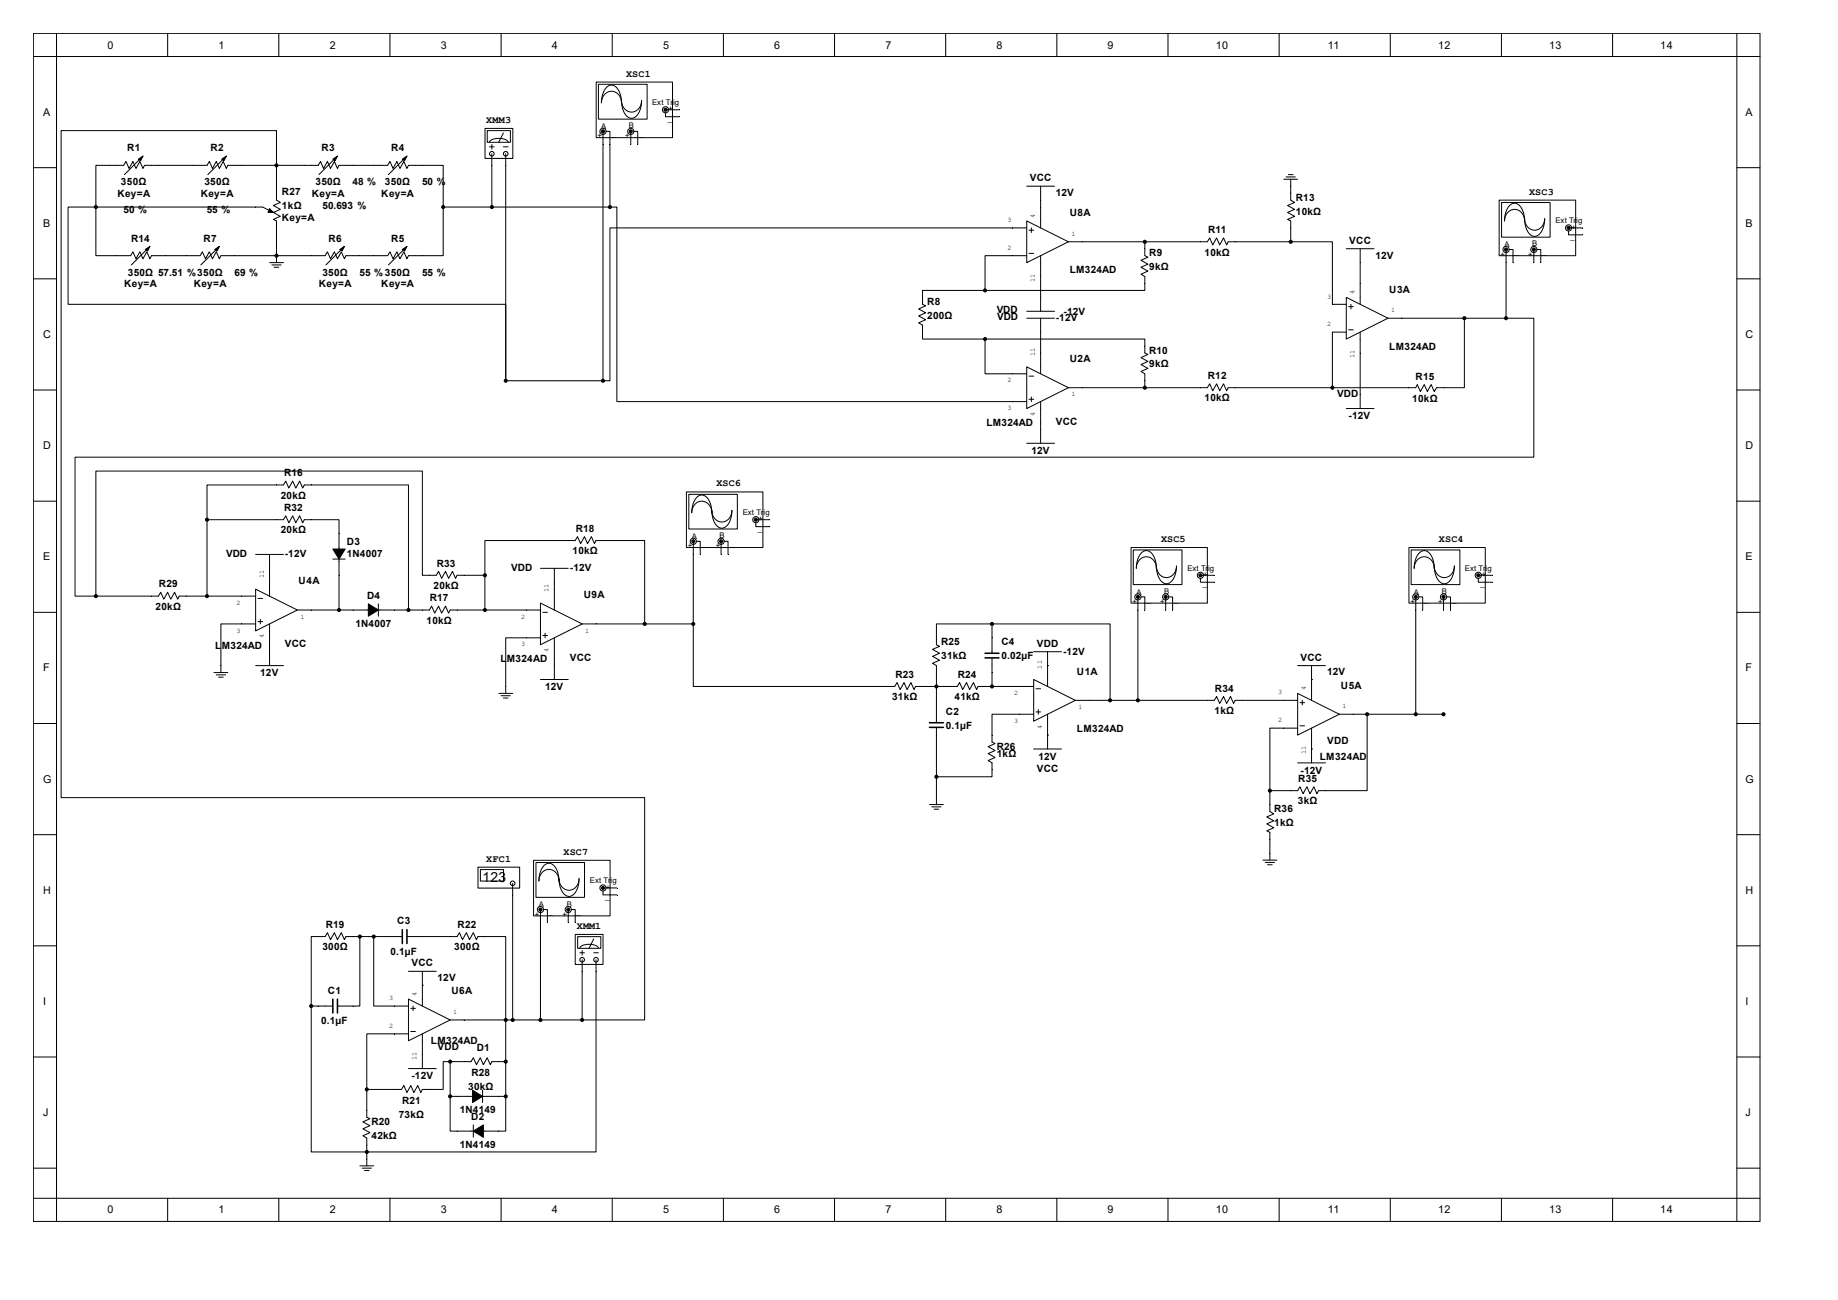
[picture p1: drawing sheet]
<svg xmlns="http://www.w3.org/2000/svg" width="420mm" height="297mm" viewBox="0 0 420 297" stroke-linecap="round" stroke-linejoin="round" font-family="sans-serif">
<g fill="none" stroke="#000" stroke-width=".23">
<path d="M7.6 7.6h394.6v271.5h-394.6zM7.6 12.9h394.6M12.9 7.6v271.5M38.3 7.6v5.3M63.7 7.6v5.3M89.1 7.6v5.3M114.5 7.6v5.3M139.9 7.6v5.3M165.3 7.6v5.3M190.7 7.6v5.3M216.1 7.6v5.3M241.5 7.6v5.3"/>
<path d="M266.9 7.6v5.3M292.3 7.6v5.3M317.7 7.6v5.3M343.1 7.6v5.3M368.5 7.6v5.3M396.9 7.6v271.5M7.6 38.3h5.3M294.4 39.9h1.1M396.9 38.3h5.3M234.6 42.5h6.4M237.8 42.5v3.2M261.6 56.8v1.6l.7 .4-1.6 .7 1.6 .9-1.6 .7 1.6 .8-1.6 .7 .9 .6v1.6"/>
<path d="M274.3 55.2h1.6l.5-.8 .7 1.5 .9-1.5 .7 1.5 .9-1.5 .7 1.5 .3-.7h1.6M293.3 41h3.2M293.9 40.4h2.1M294.9 44.1v1.6l.9 .5-1.6 .8 1.6 .8-1.6 .7 1.6 .9-1.6 .7 .7 .4v1.6M294.9 41v1.5M307.6 56.8h6.4M310.8 56.8v3.2M7.6 63.7h5.3M210.8 67.9v1.6l.7 .4-1.6 .7 1.6 .9-1.6 .7 1.6 .9-1.6 .7 .9 .5v1.6M234.6 71.1h6.4M234.6 72.7h6.4M237.8 67.9v3.2"/>
<path d="M237.8 72.7v3.2M261.6 79.1v1.5l.7 .4-1.6 .7 1.6 .9-1.6 .7 1.6 .9-1.6 .7 .9 .5v1.6M396.9 63.7h5.3M7.6 89.1h5.3M237.8 98.1v3.2M274.3 88.6h1.6l.5-.9 .7 1.6 .9-1.6 .7 1.6 .9-1.6 .7 1.6 .3-.7h1.6M307.6 93.3h6.4M310.8 90.2v3.1M396.9 89.1h5.3M7.6 114.5h5.3M234.6 101.3h6.4M396.9 114.5h5.3"/>
<path d="M7.6 139.9h5.3M396.9 139.9h5.3M7.6 165.3h5.3M396.9 165.3h5.3M7.6 190.7h5.3M396.9 190.7h5.3M7.6 216.1h5.3M396.9 216.1h5.3M7.6 241.5h5.3M396.9 241.5h5.3M7.6 266.9h5.3M7.6 273.8h394.6"/>
<path d="M38.3 273.8v5.3M63.7 273.8v5.3M89.1 273.8v5.3M114.5 273.8v5.3M139.9 273.8v5.3M165.3 273.8v5.3M190.7 273.8v5.3M216.1 273.8v5.3M241.5 273.8v5.3M266.9 273.8v5.3M292.3 273.8v5.3M317.7 273.8v5.3"/>
<path d="M343.1 273.8v5.3M368.5 273.8v5.3M396.9 266.9h5.3"/>
</g>
<path d="M342.6 45.8h17.4v12.6h-17.4z" fill="#fff"/>
<path d="M342.6 45.7h17.4v12.7h-17.4z" fill="none" stroke="#000" stroke-width=".23"/>
<path d="M343.2 46.3h11v7.9h-11z" fill="#fff"/>
<path d="M343.1 46.3h11.1v7.9h-11.1zM344.8 47.1a1.63 1.63 0 0 1 1.6-.7 1.63 1.63 0 0 1 1.3 1.2 5.9 5.9 0 0 1 .7 2.9 2.32 2.32 0 0 0-2.3-2.7 2.32 2.32 0 0 0-2.3 2.7 5.5 5.5 0 0 1 1-3.4zM348.4 50a2.32 2.32 0 0 0 2.3 2.6 2.32 2.32 0 0 0 2.3-2.6 4.3 4.3 0 0 1-1.9 3.9 2.04 2.04 0 0 1-2.3-1.7z" fill="none" stroke="#000" stroke-width=".23"/>
<g fill="#fff" stroke="#000" stroke-width=".23">
<circle cx="350.5" cy="57" r=".71"/>
<circle cx="344.1" cy="57" r=".71"/>
<circle cx="358.4" cy="52.1" r=".71"/>
</g>
<g fill="none" stroke="#000" stroke-width=".23">
<path d="M294.9 42.5v1.6M344.1 57.4v2.6M344.8 57h.9v3M350.5 57v3M351.2 57h.9v3M358.4 52.8v.9h3.2M358.6 52.1h3M321.9 88.6h1.6l.4-.7 .7 1.6 .8-1.6 .7 1.6 .9-1.6 .7 1.6 .6-.9h1.6M202.9 156.8h1.6l.5-.8 .7 1.5 .9-1.5 .7 1.5 .9-1.5 .7 1.5 .3-.7h9.5l.6-.8 .7 1.5 .9-1.5 .7 1.5 .8-1.5 .7 1.5 .4-.7h1.6M226.7 149.2v-6.7h-12.7v4.8l.7 .4-1.6 .7 1.6 .8-1.6 .8 1.6 .8-1.6 .7 .9 .6v13M226.7 150.3v3.4M236.2 148.9h6.3"/>
<path d="M239.4 148.9v3.2M214 166.2v17.6M226.7 167.9v1.6l.7 .4-1.6 .7 1.6 .9-1.6 .7 1.6 .9-1.6 .7 .9 .5v1.6M236.2 171.1h6.3M239.4 167.9v3.2M212.4 183.8h3.2M212.9 184.3h2.1M213.4 184.9h1.1"/>
</g>
<g fill="#000" stroke="#000" stroke-width=".23">
<circle cx="344.1" cy="57" r=".35"/>
<circle cx="350.5" cy="57" r=".35"/>
<circle cx="358.4" cy="52.1" r=".35"/>
<circle cx="214" cy="156.8" r=".35"/>
<circle cx="226.7" cy="142.5" r=".35"/>
<circle cx="214" cy="177.5" r=".35"/>
</g>
<path d="M225.1 149.2h3.2M225.1 150.3h3.2M212.4 165.1h3.2M212.4 166.2h3.2" fill="none" stroke="#000" stroke-width=".35"/>
<path d="M258.5 125.1h17.4v12.7h-17.4z" fill="#fff"/>
<path d="M258.4 125.1h17.5v12.7h-17.5z" fill="none" stroke="#000" stroke-width=".23"/>
<path d="M259 125.7h11.1v7.9h-11.1z" fill="#fff"/>
<path d="M259 125.6h11.1v8h-11.1zM260.7 126.5a1.63 1.63 0 0 1 1.6-.7 1.63 1.63 0 0 1 1.3 1.2 5.9 5.9 0 0 1 .6 2.8 2.32 2.32 0 0 0-2.2-2.6 2.32 2.32 0 0 0-2.3 2.6 5.5 5.5 0 0 1 1-3.3zM264.2 129.3a2.32 2.32 0 0 0 2.3 2.7 2.32 2.32 0 0 0 2.3-2.7 4.3 4.3 0 0 1-1.8 4 2.04 2.04 0 0 1-2.4-1.7z" fill="none" stroke="#000" stroke-width=".23"/>
<g fill="#fff" stroke="#000" stroke-width=".23">
<circle cx="266.4" cy="136.4" r=".71"/>
<circle cx="260" cy="136.4" r=".71"/>
<circle cx="274.3" cy="131.4" r=".71"/>
</g>
<g fill="none" stroke="#000" stroke-width=".23">
<path d="M32.7 35.7l-4.3 4.2M51.7 35.7l-4.2 4.2M55.2 37.8h-3.1l-.4 .7-.7-1.6-.9 1.6-.7-1.6-.9 1.6-.7-1.6-.5 .9h-14.3l-.3 .7-.7-1.6-.9 1.6-.7-1.6-.9 1.6-.7-1.6-.5 .9h-6.4v20.6h7.9l.6-.9 .7 1.6 .9-1.6 .7 1.6 .8-1.6 .8 1.6 .3-.7h11.1l.5-.9 .8 1.6 .8-1.6 .7 1.6 .9-1.6 .7 1.6 .4-.7h3.2M69.5 37.8h3.2l.5-.9 .7 1.6 .9-1.6 .7 1.6 .9-1.6 .7 1.6 .4-.7h11.1l.5-.9 .7 1.6 .9-1.6 .7 1.6 .9-1.6 .7 1.6 .3-.7h8v20.6h-8l-.3 .7-.7-1.6-.9 1.6-.7-1.6-.9 1.6-.7-1.6-.5 .9h-9.5l-.4 .7-.7-1.6-.9 1.6-.7-1.6-.9 1.6-.7-1.6-.5 .9h-3.2M77.1 35.7l-4.2 4.2M93 35.7l-4.2 4.2M34.3 56.3l-4.3 4.2M50.1 56.3l-4.2 4.2M78.7 56.3l-4.2 4.2M93 56.3l-4.2 4.2M231.4 52.1h3.2M234.6 50.5l9.5 4.7-9.5 4.8z"/>
<path d="M234.6 58.4h-9.5v8M235.1 57.9h1.1M235.1 52.6h1.1M235.7 52.1v1M237.8 45.7v6.4M237.8 58.4v9.5M244.1 55.2h30.2M261.6 55.2v1.6M282.2 55.2h12.7M294.9 55.2h9.6v14.3h3.1M294.9 52.1v3.1M210.8 75.9v1.6h14.3"/>
<path d="M225.1 77.5h36.5v1.6M225.1 77.5v7.9h9.5M225.1 66.4h-14.3v1.5M237.8 75.9v9.5M261.6 64.8v1.6h-36.5M307.6 67.9l9.6 4.8-9.6 4.8zM307.6 75.9h-3.1v12.7M308.2 75.3h1M308.2 70.1h1M308.7 69.5v1.1M310.8 60v9.5M310.8 75.9v14.3"/>
<path d="M317.2 72.7h17.4v15.9h-4.7M231.4 91.8h3.2M234.6 83.8l9.5 4.8-9.5 4.7zM235.1 85.9h1.1M235.1 91.2h1.1M235.7 90.7v1.1M237.8 91.8v6.3M244.1 88.6h30.2M261.6 87v1.6M282.2 88.6h39.7M260 136.7v2.7M260.7 136.4h.9v3"/>
<path d="M266.4 136.4v3M267.1 136.4h.8v3M274.3 132.1v.9h3.2M274.5 131.4h3"/>
</g>
<g fill="#000" stroke="#000" stroke-width=".23">
<path d="M31.6 36.4l1.1-.7-.6 1zM50.7 36.4l1-.7-.5 1zM76.1 36.4l1-.7-.5 1zM91.9 36.4l1.1-.7-.5 1zM33.2 57l1.1-.7-.6 1.1zM49.1 57l1-.7-.5 1.1zM77.6 57l1.1-.7-.5 1.1zM91.9 57l1.1-.7-.5 1.1z"/>
<circle cx="21.9" cy="47.3" r=".35"/>
<circle cx="101.3" cy="47.3" r=".35"/>
<circle cx="261.6" cy="55.2" r=".35"/>
<circle cx="294.9" cy="55.2" r=".35"/>
<circle cx="225.1" cy="66.4" r=".35"/>
<circle cx="225.1" cy="77.5" r=".35"/>
<circle cx="334.6" cy="72.7" r=".35"/>
<circle cx="261.6" cy="88.6" r=".35"/>
<circle cx="304.5" cy="88.6" r=".35"/>
<circle cx="260" cy="136.4" r=".35"/>
<circle cx="266.4" cy="136.4" r=".35"/>
<circle cx="274.3" cy="131.4" r=".35"/>
</g>
<path d="M136.3 18.8h17.4v12.7h-17.4z" fill="#fff"/>
<path d="M136.2 18.8h17.5v12.7h-17.5z" fill="none" stroke="#000" stroke-width=".23"/>
<path d="M136.8 19.3h11.1v7.9h-11.1z" fill="#fff"/>
<path d="M136.7 19.3h11.2v7.9h-11.2zM138.4 20.1a1.63 1.63 0 0 1 1.6-.6 1.63 1.63 0 0 1 1.3 1.1 5.9 5.9 0 0 1 .7 2.9 2.32 2.32 0 0 0-2.3-2.6 2.32 2.32 0 0 0-2.3 2.6 5.5 5.5 0 0 1 1-3.4zM142 23a2.32 2.32 0 0 0 2.3 2.6 2.32 2.32 0 0 0 2.3-2.6 4.3 4.3 0 0 1-1.8 3.9 2.04 2.04 0 0 1-2.4-1.7z" fill="none" stroke="#000" stroke-width=".23"/>
<g fill="#fff" stroke="#000" stroke-width=".23">
<circle cx="144.1" cy="30" r=".71"/>
<circle cx="137.8" cy="30" r=".71"/>
<circle cx="152.1" cy="25.1" r=".71"/>
</g>
<g fill="none" stroke="#000" stroke-width=".23">
<path d="M137.8 30.4v2.6M138.5 30h.9v3M144.1 30v3M144.8 30h.9v3M152.1 25.8v.9h3.1M152.2 25.1h3M260 139.4v20.6M225.1 156.8h11.1M226.7 142.5h27v17.5M226.7 153.7v3.1M236.2 155.2l9.5 4.8-9.5 4.8zM236.7 157.4h1.1"/>
<path d="M239.4 152.1h.1M239.4 152.1v4.7M226.7 175.9v1.6h-12.7M236.2 163.2h-9.5v4.7M236.7 162.7h1.1M237.3 162.1v1.1M239.4 167.9h.1M239.4 163.2v4.7M245.7 160h31.8l.5-.9 .7 1.6 .9-1.6 .7 1.6 .9-1.6 .7 1.6 .3-.7h1.6M288.6 196.5h3.2M289.1 197h2.1M289.6 197.6h1.1"/>
<path d="M290.2 183.8v1.6l.9 .5-1.6 .7 1.6 .9-1.6 .7 1.6 .9-1.6 .7 .7 .4v6.3"/>
</g>
<g fill="#000" stroke="#000" stroke-width=".23">
<circle cx="137.8" cy="30" r=".35"/>
<circle cx="144.1" cy="30" r=".35"/>
<circle cx="152.1" cy="25.1" r=".35"/>
<circle cx="226.7" cy="156.8" r=".35"/>
<circle cx="253.7" cy="160" r=".35"/>
<circle cx="260" cy="160" r=".35"/>
<circle cx="329.9" cy="163.2" r=".35"/>
</g>
<path d="M322 125.1h17.4v12.7h-17.4z" fill="#fff"/>
<path d="M321.9 125.1h17.5v12.7h-17.5z" fill="none" stroke="#000" stroke-width=".23"/>
<path d="M322.5 125.7h11.1v7.9h-11.1z" fill="#fff"/>
<path d="M322.5 125.6h11.1v8h-11.1zM324.2 126.5a1.63 1.63 0 0 1 1.6-.7 1.63 1.63 0 0 1 1.3 1.2 5.9 5.9 0 0 1 .6 2.8 2.32 2.32 0 0 0-2.3-2.6 2.32 2.32 0 0 0-2.2 2.6 5.5 5.5 0 0 1 1-3.3zM327.7 129.3a2.32 2.32 0 0 0 2.3 2.7 2.32 2.32 0 0 0 2.3-2.7 4.3 4.3 0 0 1-1.8 4 2.04 2.04 0 0 1-2.4-1.7z" fill="none" stroke="#000" stroke-width=".23"/>
<g fill="#fff" stroke="#000" stroke-width=".23">
<circle cx="329.9" cy="136.4" r=".71"/>
<circle cx="323.5" cy="136.4" r=".71"/>
<circle cx="337.8" cy="131.4" r=".71"/>
</g>
<g fill="none" stroke="#000" stroke-width=".23">
<path d="M323.5 136.7v2.7M324.2 136.4h.9v3M329.9 136.4v3M330.6 136.4h.8v3M337.8 132.1v.9h3.2M338 131.4h3M72.7 214h1.6l.5-.9 .7 1.6 .9-1.6 .7 1.6 .9-1.6 .7 1.6 .4-.7h1.5M88.6 214h3.3M93 214h11.4l.6-.9 .7 1.6 .9-1.6 .7 1.6 .9-1.6 .7 1.6 .3-.7h1.6M72.7 229.9h3.4M77.1 229.9h3.5M90.2 229.9h3.1"/>
<path d="M90.2 236.2h3.1M93.3 228.3l9.6 4.7-9.6 4.8zM93.9 235.7h1M93.9 230.4h1M94.4 229.9v1M96.5 225.1v4.8M96.5 236.2v4.8M102.9 233h3.1M90.2 248.9h1.5l.6-.9 .7 1.6 .9-1.6 .7 1.6 .9-1.6 .7 1.6 .3-.7h1.6M102.9 250.5h12.7v7.9h-12.7zM108.2 257v2.8M110.3 249.1v2.8"/>
<path d="M82.2 266.4h3.2M82.8 266.9h2.1M83.3 267.4h1M83.8 264.8v1.6"/>
</g>
<g fill="#000" stroke="#000" stroke-width=".23">
<path d="M108 249.1l2.3 1.4-2.3 1.4zM108.2 258.4l2.2-1.4v2.8z"/>
<circle cx="323.5" cy="136.4" r=".35"/>
<circle cx="329.9" cy="136.4" r=".35"/>
<circle cx="337.8" cy="131.4" r=".35"/>
<circle cx="102.9" cy="250.5" r=".35"/>
<circle cx="115.6" cy="250.5" r=".35"/>
</g>
<path d="M91.9 212.4v3.2M93 212.4v3.2M76.1 228.3v3.1M77.1 228.3v3.1" fill="none" stroke="#000" stroke-width=".35"/>
<path d="M122 196.6h17.4v12.7h-17.4z" fill="#fff"/>
<path d="M121.9 196.6h17.5v12.7h-17.5z" fill="none" stroke="#000" stroke-width=".23"/>
<path d="M122.5 197.1h11.1v7.9h-11.1z" fill="#fff"/>
<path d="M122.5 197.1h11.1v7.9h-11.1zM124.2 197.9a1.63 1.63 0 0 1 1.6-.7 1.63 1.63 0 0 1 1.3 1.2 5.9 5.9 0 0 1 .6 2.9 2.32 2.32 0 0 0-2.3-2.7 2.32 2.32 0 0 0-2.3 2.7 5.5 5.5 0 0 1 1.1-3.4zM127.7 200.7a2.32 2.32 0 0 0 2.3 2.7 2.32 2.32 0 0 0 2.3-2.7 4.3 4.3 0 0 1-1.8 4 2.04 2.04 0 0 1-2.4-1.7z" fill="none" stroke="#000" stroke-width=".23"/>
<g fill="#fff" stroke="#000" stroke-width=".23">
<circle cx="129.8" cy="207.8" r=".71"/>
<circle cx="123.5" cy="207.8" r=".71"/>
<circle cx="137.8" cy="202.9" r=".71"/>
</g>
<path d="M123.5 208.2v2.6M124.2 207.8h.9v3M129.8 207.8v3M130.6 207.8h.8v3M137.8 203.6v.9h3.2M138 202.9h3M93.3 244.1h6.4M96.5 241v3.1" fill="none" stroke="#000" stroke-width=".23"/>
<g fill="#000" stroke="#000" stroke-width=".23">
<circle cx="123.5" cy="207.8" r=".35"/>
<circle cx="129.8" cy="207.8" r=".35"/>
<circle cx="137.8" cy="202.9" r=".35"/>
</g>
<path d="M109.3 198.2h9.4v4.7h-9.4z" fill="#fff"/>
<path d="M109.2 198.1h9.5v4.8h-9.5z" fill="none" stroke="#000" stroke-width=".23"/>
<circle cx="117.1" cy="201.8" r=".53" fill="#fff" stroke="#000" stroke-width=".23"/>
<path d="M117.1 201.8v1.1" fill="none" stroke="#000" stroke-width=".23"/>
<path d="M109.8 198.7h5.3v2.6h-5.3z" fill="#fff"/>
<g fill="none" stroke="#000" stroke-width=".23">
<path d="M137.8 33v54h1.6v-34.9h92M139.4 33v14.3h1.6v44.5h90.4M344.1 60v12.7h-9.5M63.2 110.8h1.6l.5-.9 .7 1.6 .9-1.6 .7 1.6 .9-1.6 .7 1.6 .3-.7h1.6M63.2 118.7h1.6l.5-.8 .7 1.5 .9-1.5 .7 1.5 .9-1.5 .7 1.5 .3-.7h8v20.7M34.6 136.2h1.6l.5-.9 .7 1.6 .9-1.6 .7 1.6 .9-1.6 .7 1.6 .4-.7h1.5M55.2 136.2h3.2M58.4 134.6l9.5 4.8-9.5 4.7zM58.4 126.7h6.4M58.9 136.7h1.1M61.6 126.7v9.5M67.9 139.4h22.3"/>
<path d="M76.1 127.7h2.8M86.5 138v2.8M96.5 139.4h1.6l.5-.9 .7 1.6 .9-1.6 .7 1.6 .9-1.6 .7 1.6 .4-.7h7.9v-15.9h20.6l.6-.9 .7 1.6 .9-1.6 .7 1.6 .8-1.6 .7 1.6 .4-.7h11.1v19h-14.3M98.1 131.4h1.6l.5-.8 .7 1.5 .9-1.5 .7 1.5 .9-1.5 .7 1.5 .3-.7h1.6M120.3 139.4h3.2M123.5 137.8l9.5 4.7-9.5 4.8zM123.5 129.8h6.3M124 139.9h1.1M126.7 129.8v9.6M48.9 153.7h3.2M49.4 154.2h2.1M50 154.7h1"/>
<path d="M50.5 152.1v1.6M55.2 142.5h3.2M58.4 152.1h6.4M58.9 142h1.1M59.5 141.5v1M61.6 142.5v9.6M114 158.4h3.1M114.5 159h2.1M115 159.5h1.1M115.6 156.8v1.6M120.3 145.7h3.2M123.5 155.2h6.3"/>
<path d="M124 145.2h1.1M124.6 144.7v1M126.7 145.7v9.5M109.8 198.7h5.3v2.6h-5.3zM72.7 214h-1.6v15.9M80.6 214h8M82.2 214v15.9h-1.6M85.4 214v15.9h4.8M110.8 214h4.8v19M117.1 202.9v30.1h-11.1M123.5 210.8v22.2M71.1 229.9v33.3h12.7"/>
<path d="M71.1 229.9h1.6M90.2 236.2h-6.4v12.7M93.3 221.9h6.4M96.5 225.1h.1M96.5 221.9v3.2M83.8 248.9v6.4l.7 .3-1.6 .7 1.6 .9-1.6 .7 1.6 .9-1.6 .7 .9 .5v4.8M83.8 248.9h6.4"/>
</g>
<g fill="#000" stroke="#000" stroke-width=".23">
<path d="M76.1 125.4h2.8l-1.4 2.3zM84.2 138l2.3 1.4-2.3 1.4z"/>
<circle cx="139.4" cy="47.3" r=".35"/>
<circle cx="344.1" cy="72.7" r=".35"/>
<circle cx="137.8" cy="87" r=".35"/>
<circle cx="77.5" cy="139.4" r=".35"/>
<circle cx="110.8" cy="131.4" r=".35"/>
<circle cx="110.8" cy="139.4" r=".35"/>
<circle cx="147.3" cy="142.5" r=".35"/>
<circle cx="82.2" cy="214" r=".35"/>
<circle cx="85.4" cy="214" r=".35"/>
<circle cx="71.1" cy="229.9" r=".35"/>
<circle cx="115.6" cy="233" r=".35"/>
<circle cx="117.1" cy="233" r=".35"/>
<circle cx="123.5" cy="233" r=".35"/>
<circle cx="83.8" cy="248.9" r=".35"/>
<circle cx="83.8" cy="263.2" r=".35"/>
</g>
<path d="M156.9 112.4h17.4v12.7h-17.4z" fill="#fff"/>
<path d="M156.8 112.4h17.5v12.7h-17.5z" fill="none" stroke="#000" stroke-width=".23"/>
<path d="M157.4 113h11.1v7.9h-11.1z" fill="#fff"/>
<path d="M157.4 112.9h11.1v8h-11.1zM159.1 113.8a1.63 1.63 0 0 1 1.6-.7 1.63 1.63 0 0 1 1.3 1.2 5.9 5.9 0 0 1 .7 2.8 2.32 2.32 0 0 0-2.3-2.6 2.32 2.32 0 0 0-2.3 2.6 5.5 5.5 0 0 1 1-3.3zM162.7 116.6a2.32 2.32 0 0 0 2.2 2.7 2.32 2.32 0 0 0 2.3-2.7 4.3 4.3 0 0 1-1.8 4 2.04 2.04 0 0 1-2.4-1.7z" fill="none" stroke="#000" stroke-width=".23"/>
<g fill="#fff" stroke="#000" stroke-width=".23">
<circle cx="164.8" cy="123.7" r=".71"/>
<circle cx="158.4" cy="123.7" r=".71"/>
<circle cx="172.7" cy="118.7" r=".71"/>
</g>
<g fill="none" stroke="#000" stroke-width=".23">
<path d="M344.1 72.7h6.4v31.7h-333.4v31.8h4.8M47.3 118.7h15.9M47.3 118.7v17.5M63.2 110.8h-15.9v7.9M71.1 110.8h22.2v28.6M172.7 119.4v.9h3.2M172.9 118.7h3M21.9 136.2h12.7M42.5 136.2h12.7M90.2 139.4h6.3M98.1 131.4h-1.6v-23.8h-74.6v28.6M106 131.4h4.8"/>
<path d="M110.8 139.4h9.5M158.4 124v18.5M159.1 123.7h.9v3M164.8 123.7v3M165.5 123.7h.9v3M323.5 139.4v23.8M55.2 142.5h-4.7v9.6M120.3 145.7h-4.7v11.1M147.3 142.5h11.1M158.4 142.5v14.3h44.5M296.5 158.4l9.5 4.8-9.5 4.7zM296.5 152.1h6.4"/>
<path d="M299.7 155.2h.1M299.7 152.1v7.9M283.8 160h12.7M296.5 166.4h-6.3v14.2M296.5 174.3h6.4M297 165.8h1.1M297 160.5h1.1M297.6 160v1.1M299.7 171.1h.1M299.7 166.4v7.9M306 163.2h23.9M312.4 163.2v17.4h-11.1l-.4 .7-.7-1.5-.9 1.5-.7-1.5-.8 1.5-.8-1.5-.5 .8h-6.3"/>
<path d="M290.2 180.6v3.2M117.1 233h6.4"/>
</g>
<g fill="#000" stroke="#000" stroke-width=".23">
<circle cx="47.3" cy="118.7" r=".35"/>
<circle cx="172.7" cy="118.7" r=".35"/>
<circle cx="21.9" cy="136.2" r=".35"/>
<circle cx="47.3" cy="136.2" r=".35"/>
<circle cx="93.3" cy="139.4" r=".35"/>
<circle cx="158.4" cy="123.7" r=".35"/>
<circle cx="164.8" cy="123.7" r=".35"/>
<circle cx="158.4" cy="142.5" r=".35"/>
<circle cx="312.4" cy="163.2" r=".35"/>
<circle cx="323.5" cy="163.2" r=".35"/>
<circle cx="290.2" cy="180.6" r=".35"/>
</g>
<path d="M131.5 213.5h6.3v6.8h-6.3z" fill="#fff"/>
<path d="M131.4 213.5h6.4v6.8h-6.4z" fill="none" stroke="#000" stroke-width=".23"/>
<path d="M132 214h5.3v2.7h-5.3z" fill="#fff"/>
<path d="M132 214h5.3v2.7h-5.3zM135.7 214.5l-1.1 2.1" fill="none" stroke="#000" stroke-width=".23"/>
<g fill="#fff" stroke="#000" stroke-width=".23">
<circle cx="133" cy="219.3" r=".53"/>
<circle cx="136.2" cy="219.3" r=".53"/>
</g>
<path d="M132.5 216.6a2.5 2.5 0 0 1 2.8-.8 1.46 1.46 0 0 1 1.4 .8M132.5 217.7h1.1M133 217.2v1M133 219.3v13.7h-9.5M135.7 217.7h1M136.2 219.3v43.9h-52.4M115.6 233v17.5M102.9 242.6h4.7l.6-.9 .7 1.6 .8-1.6 .7 1.6 .9-1.6 .7 1.6 .4-.7h3.2M102.9 242.6h-1.6v6.3h-3.2M102.9 242.6v7.9" fill="none" stroke="#000" stroke-width=".23"/>
<g fill="#000" stroke="#000" stroke-width=".23">
<circle cx="133" cy="233" r=".35"/>
<circle cx="102.9" cy="242.5" r=".35"/>
<circle cx="115.6" cy="242.5" r=".35"/>
</g>
<path d="M110.9 29.4h6.3v6.8h-6.3z" fill="#fff"/>
<path d="M110.8 29.3h6.4v6.9h-6.4z" fill="none" stroke="#000" stroke-width=".23"/>
<path d="M111.4 29.9h5.2v2.6h-5.2z" fill="#fff"/>
<path d="M111.3 29.8h5.3v2.7h-5.3zM115 30.4l-1 2.1" fill="none" stroke="#000" stroke-width=".23"/>
<g fill="#fff" stroke="#000" stroke-width=".23">
<circle cx="112.4" cy="35.1" r=".53"/>
<circle cx="115.6" cy="35.1" r=".53"/>
</g>
<g fill="none" stroke="#000" stroke-width=".23">
<path d="M55.2 37.8h14.3M111.9 32.5a2.5 2.5 0 0 1 2.7-.8 1.46 1.46 0 0 1 1.5 .8M111.9 33.5h1M112.4 33v1.1M112.4 35.1v12.2M115 33.5h1.1M115.6 35.1v51.9M53.7 58.4h17.4M62.5 48.5l-2.5-1.2h-44.4v22.2h100v17.5M63.2 58.4h.1M101.3 47.3h38.1M61.6 60h3.2"/>
<path d="M62.1 60.5h2.1M62.6 61.1h1.1M63.2 60v-9.5l-.7-.4 1.6-.7-1.6-.9 1.6-.7-1.6-.8 1.6-.8-.9-.5v-15.9h-49.2v152.4h133.3v50.8h-14.3M115.6 87h22.2"/>
</g>
<g fill="#000" stroke="#000" stroke-width=".23">
<path d="M61.6 47.7l.9 .8h-1.3z"/>
<circle cx="63.2" cy="37.8" r=".35"/>
<circle cx="63.2" cy="58.4" r=".35"/>
<circle cx="112.4" cy="47.3" r=".35"/>
<circle cx="115.6" cy="87" r=".35"/>
</g>
<text font-size="3.2" x="110.3" y="201.5">123</text>
<g font-size="2.5">
<text x="24.6" y="11.1">0</text>
<text x="50" y="11.1">1</text>
<text x="75.4" y="11.1">2</text>
<text x="100.8" y="11.1">3</text>
<text x="126.1" y="11.1">4</text>
<text x="151.5" y="11.1">5</text>
<text x="176.9" y="11.1">6</text>
<text x="202.3" y="11.1">7</text>
<text x="227.7" y="11.1">8</text>
<text x="253.1" y="11.1">9</text>
<text x="277.8" y="11.1">10</text>
<text x="303.4" y="11.1">11</text>
<text x="328.6" y="11.1">12</text>
<text x="354" y="11.1">13</text>
<text x="379.4" y="11.1">14</text>
<text x="9.9" y="26.5">A</text>
<text x="398.8" y="26.5">A</text>
<text x="9.9" y="51.9">B</text>
<text x="398.8" y="51.9">B</text>
<text x="9.9" y="77.3">C</text>
<text x="398.8" y="77.3">C</text>
<text x="9.9" y="102.6">D</text>
<text x="398.8" y="102.6">D</text>
<text x="9.9" y="128">E</text>
<text x="398.8" y="128">E</text>
<text x="9.9" y="153.4">F</text>
<text x="398.8" y="153.4">F</text>
<text x="9.9" y="178.8">G</text>
<text x="398.8" y="178.8">G</text>
<text x="9.9" y="204.2">H</text>
<text x="398.8" y="204.2">H</text>
<text x="9.9" y="229.6">I</text>
<text x="398.8" y="229.6">I</text>
<text x="9.9" y="255">J</text>
<text x="398.8" y="255">J</text>
<text x="24.6" y="277.2">0</text>
<text x="50" y="277.2">1</text>
<text x="75.4" y="277.2">2</text>
<text x="100.8" y="277.2">3</text>
<text x="126.1" y="277.2">4</text>
<text x="151.5" y="277.2">5</text>
<text x="176.9" y="277.2">6</text>
<text x="202.3" y="277.2">7</text>
<text x="227.7" y="277.2">8</text>
<text x="253.1" y="277.2">9</text>
<text x="277.8" y="277.2">10</text>
<text x="303.4" y="277.2">11</text>
<text x="328.6" y="277.2">12</text>
<text x="354" y="277.2">13</text>
<text x="379.4" y="277.2">14</text>
</g>
<g font-size="2.3">
<text x="143.1" y="17.5">XSC1</text>
<text x="111.1" y="28.1">XMM3</text>
<text x="29" y="34.5">R1</text>
<text x="48.1" y="34.5">R2</text>
<text x="73.5" y="34.5">R3</text>
<text x="89.4" y="34.5">R4</text>
<text x="235.3" y="41.4">VCC</text>
<text x="26.8" y="45">Key=A</text>
<text x="27.6" y="42.3">350Ω</text>
<text x="45.9" y="45">Key=A</text>
<text x="46.7" y="42.3">350Ω</text>
<text x="64.4" y="44.6">R27</text>
<text x="64.4" y="47.8">1kΩ</text>
<text x="71.3" y="45">Key=A</text>
<text x="72.1" y="42.3">350Ω</text>
<text x="73.7" y="47.8">50.693 %</text>
<text x="80.6" y="42.3">48 %</text>
<text x="87.1" y="45">Key=A</text>
<text x="87.9" y="42.3">350Ω</text>
<text x="96.4" y="42.3">50 %</text>
<text x="241.3" y="44.8">12V</text>
<text x="296.1" y="45.8">R13</text>
<text x="349.4" y="44.5">XSC3</text>
<text x="28.2" y="48.7">50 %</text>
<text x="47.2" y="48.7">55 %</text>
<text x="64.4" y="50.4">Key=A</text>
<text x="244.4" y="49.4">U8A</text>
<text x="276.1" y="53.3">R11</text>
<text x="296.1" y="49">10kΩ</text>
<text x="30" y="55.2">R14</text>
<text x="46.5" y="55.2">R7</text>
<text x="75.1" y="55.2">R6</text>
<text x="89.4" y="55.2">R5</text>
<text x="262.6" y="58.5">R9</text>
<text x="275.3" y="58.4">10kΩ</text>
<text x="308.3" y="55.7">VCC</text>
<text x="314.3" y="59.1">12V</text>
<text x="28.4" y="65.6">Key=A</text>
<text x="29.2" y="62.9">350Ω 57.51 %350Ω</text>
<text x="44.3" y="65.6">Key=A</text>
<text x="53.6" y="62.9">69 %</text>
<text x="72.9" y="65.6">Key=A</text>
<text x="73.7" y="62.9">350Ω</text>
<text x="82.2" y="62.9">55 %350Ω</text>
<text x="87.1" y="65.6">Key=A</text>
<text x="96.4" y="62.9">55 %</text>
<text x="244.4" y="62.4">LM324AD</text>
<text x="262.6" y="61.7">9kΩ</text>
<text x="211.9" y="69.7">R8</text>
<text x="227.8" y="71.6">VDD</text>
<text x="243" y="72">-12V</text>
<text x="317.5" y="66.8">U3A</text>
<text x="211.9" y="72.9">200Ω</text>
<text x="227.8" y="73.2">VDD</text>
<text x="241.3" y="73.4">-12V</text>
<text x="244.4" y="82.7">U2A</text>
<text x="262.6" y="80.8">R10</text>
<text x="262.6" y="83.9">9kΩ</text>
<text x="317.5" y="79.9">LM324AD</text>
<text x="276" y="86.6">R12</text>
<text x="323.5" y="86.8">R15</text>
<text x="275.3" y="91.7">10kΩ</text>
<text x="305.6" y="90.6">VDD</text>
<text x="308.1" y="95.8">-12V</text>
<text x="322.7" y="91.9">10kΩ</text>
<text x="225.4" y="97.4">LM324AD</text>
<text x="241.3" y="97">VCC</text>
<text x="235.7" y="103.7">12V</text>
<text x="64.1" y="113.9">20kΩ</text>
<text x="64.9" y="108.8">R16</text>
<text x="163.7" y="111.1">XSC6</text>
<text x="64.9" y="116.8">R32</text>
<text x="64.1" y="121.9">20kΩ</text>
<text x="79.2" y="124.5">D3</text>
<text x="131.6" y="121.5">R18</text>
<text x="265.3" y="123.8">XSC5</text>
<text x="328.8" y="123.8">XSC4</text>
<text x="51.6" y="127.2">VDD</text>
<text x="65.1" y="127.3">-12V</text>
<text x="79.2" y="127.3">1N4007</text>
<text x="99.8" y="129.5">R33</text>
<text x="116.8" y="130.3">VDD</text>
<text x="130.2" y="130.5">-12V</text>
<text x="130.8" y="126.6">10kΩ</text>
<text x="36.3" y="134.2">R29</text>
<text x="68.2" y="133.5">U4A</text>
<text x="83.9" y="136.9">D4</text>
<text x="98.2" y="137.4">R17</text>
<text x="99.1" y="134.6">20kΩ</text>
<text x="133.4" y="136.7">U9A</text>
<text x="35.6" y="139.3">20kΩ</text>
<text x="81.2" y="143.2">1N4007</text>
<text x="97.5" y="142.5">10kΩ</text>
<text x="49.2" y="148.2">LM324AD</text>
<text x="65.1" y="147.8">VCC</text>
<text x="215.1" y="147.4">R25</text>
<text x="228.8" y="147.4">C4</text>
<text x="236.9" y="147.8">VDD</text>
<text x="242.9" y="149.6">-12V</text>
<text x="59.5" y="154.5">12V</text>
<text x="114.3" y="151.3">LM324AD</text>
<text x="130.2" y="151">VCC</text>
<text x="204.6" y="154.9">R23</text>
<text x="215.1" y="150.6">31kΩ</text>
<text x="218.9" y="154.9">R24</text>
<text x="228.8" y="150.6">0.02µF</text>
<text x="246.1" y="154.1">U1A</text>
<text x="297.2" y="151">VCC</text>
<text x="303.2" y="154.3">12V</text>
<text x="124.5" y="157.7">12V</text>
<text x="203.8" y="160">31kΩ</text>
<text x="218.1" y="160">41kΩ</text>
<text x="277.6" y="158">R34</text>
<text x="306.4" y="157.3">U5A</text>
<text x="216.1" y="163.3">C2</text>
<text x="216.1" y="166.5">0.1µF</text>
<text x="246.1" y="167.2">LM324AD</text>
<text x="277.5" y="163.2">1kΩ</text>
<text x="227.8" y="171.2">R26</text>
<text x="227.8" y="172.8">1kΩ</text>
<text x="237.3" y="173.6">12V</text>
<text x="301.6" y="173.6">LM324AD</text>
<text x="303.2" y="170">VDD</text>
<text x="236.9" y="176.4">VCC</text>
<text x="296.7" y="178.6">R35</text>
<text x="297.2" y="176.7">-12V</text>
<text x="291.2" y="185.5">R36</text>
<text x="296.6" y="183.8">3kΩ</text>
<text x="291.2" y="188.7">1kΩ</text>
<text x="111.1" y="196.9">XFC1</text>
<text x="128.8" y="195.2">XSC7</text>
<text x="74.4" y="212">R19</text>
<text x="90.8" y="211.1">C3</text>
<text x="104.6" y="212">R22</text>
<text x="131.8" y="212.2">XMM1</text>
<text x="73.7" y="217.1">300Ω</text>
<text x="89.2" y="218.2">0.1µF</text>
<text x="94" y="220.8">VCC</text>
<text x="103.8" y="217.1">300Ω</text>
<text x="74.9" y="227">C1</text>
<text x="100" y="224.2">12V</text>
<text x="103.2" y="227.2">U6A</text>
<text x="73.4" y="234.1">0.1µF</text>
<text x="98.5" y="238.6">LM324AD</text>
<text x="100" y="239.9">VDD</text>
<text x="107.7" y="245.9">R28</text>
<text x="108.9" y="240">D1</text>
<text x="94" y="246.5">-12V</text>
<text x="107" y="249">30kΩ</text>
<text x="84.9" y="257">R20</text>
<text x="91.1" y="255.4">73kΩ</text>
<text x="91.9" y="252.2">R21</text>
<text x="105.1" y="254.3">1N4149</text>
<text x="107.7" y="255.9">D2</text>
<text x="84.9" y="260.1">42kΩ</text>
<text x="105.1" y="262.3">1N4149</text>
</g>
<g font-size="1.8">
<text x="137.4" y="29.5">A</text>
<text x="143.7" y="29.3">B</text>
<text x="149" y="24">Ext Trig</text>
<text x="152.6" y="27.6">_</text>
<text x="152.8" y="25.4">+</text>
<text x="136.5" y="31.6">+</text>
<text x="139.7" y="31.1">_</text>
<text x="142.9" y="31.6">+</text>
<text x="146" y="31.1">_</text>
<text x="355.4" y="51">Ext Trig</text>
<text x="359.1" y="52.5">+</text>
<text x="342.9" y="58.6">+</text>
<text x="343.8" y="56.5">A</text>
<text x="346" y="58.1">_</text>
<text x="349.2" y="58.6">+</text>
<text x="350.1" y="56.3">B</text>
<text x="352.4" y="58.1">_</text>
<text x="358.9" y="54.6">_</text>
<text x="169.7" y="117.7">Ext Trig</text>
<text x="173.4" y="119.1">+</text>
<text x="157.2" y="125.3">+</text>
<text x="158.1" y="123.1">A</text>
<text x="160.4" y="124.8">_</text>
<text x="163.5" y="125.3">+</text>
<text x="164.4" y="123">B</text>
<text x="166.7" y="124.8">_</text>
<text x="173.2" y="121.2">_</text>
<text x="271.3" y="130.4">Ext Trig</text>
<text x="275" y="131.8">+</text>
<text x="334.7" y="130.4">Ext Trig</text>
<text x="338.5" y="131.8">+</text>
<text x="258.8" y="138">+</text>
<text x="259.7" y="135.8">A</text>
<text x="262" y="137.5">_</text>
<text x="265.1" y="138">+</text>
<text x="266" y="135.7">B</text>
<text x="268.3" y="137.5">_</text>
<text x="274.8" y="133.9">_</text>
<text x="322.3" y="138">+</text>
<text x="323.1" y="135.8">A</text>
<text x="325.5" y="137.5">_</text>
<text x="328.6" y="138">+</text>
<text x="329.4" y="135.7">B</text>
<text x="331.8" y="137.5">_</text>
<text x="338.3" y="133.9">_</text>
<text x="134.8" y="201.8">Ext Trig</text>
<text x="138.4" y="203.2">+</text>
<text x="122.2" y="209.4">+</text>
<text x="123.1" y="207.3">A</text>
<text x="125.4" y="208.9">_</text>
<text x="128.6" y="209.4">+</text>
<text x="129.5" y="207.1">B</text>
<text x="131.7" y="208.9">_</text>
<text x="138.3" y="205.4">_</text>
</g>
<g font-size="1.6">
<text x="230.2" y="50.7">3</text>
<text x="236.5" y="49.8" transform="rotate(-90 236.5 49.8)">4</text>
<text x="244.9" y="53.9">1</text>
<text x="230.2" y="57.1">2</text>
<text x="236.5" y="64.4" transform="rotate(-90 236.5 64.4)">11</text>
<text x="303.2" y="68.2">3</text>
<text x="309.5" y="67.2" transform="rotate(-90 309.5 67.2)">4</text>
<text x="317.9" y="71.4">1</text>
<text x="303.2" y="74.5">2</text>
<text x="236.5" y="81.4" transform="rotate(-90 236.5 81.4)">11</text>
<text x="309.5" y="81.9" transform="rotate(-90 309.5 81.9)">11</text>
<text x="230.2" y="87.4">2</text>
<text x="230.2" y="93.7">3</text>
<text x="236.5" y="95" transform="rotate(-90 236.5 95)">4</text>
<text x="244.9" y="90.6">1</text>
<text x="60.3" y="132.2" transform="rotate(-90 60.3 132.2)">11</text>
<text x="125.3" y="135.3" transform="rotate(-90 125.3 135.3)">11</text>
<text x="54" y="138.2">2</text>
<text x="68.7" y="141.4">1</text>
<text x="119.1" y="141.4">2</text>
<text x="54" y="144.5">3</text>
<text x="60.3" y="145.8" transform="rotate(-90 60.3 145.8)">4</text>
<text x="119.1" y="147.7">3</text>
<text x="125.3" y="149" transform="rotate(-90 125.3 149)">4</text>
<text x="133.7" y="144.5">1</text>
<text x="238" y="152.8" transform="rotate(-90 238 152.8)">11</text>
<text x="231.8" y="158.8">2</text>
<text x="246.4" y="162">1</text>
<text x="292.1" y="158.7">3</text>
<text x="298.4" y="157.7" transform="rotate(-90 298.4 157.7)">4</text>
<text x="306.7" y="161.8">1</text>
<text x="231.8" y="165.1">3</text>
<text x="238" y="166.5" transform="rotate(-90 238 166.5)">4</text>
<text x="292.1" y="165">2</text>
<text x="298.4" y="172.3" transform="rotate(-90 298.4 172.3)">11</text>
<text x="95.2" y="227.5" transform="rotate(-90 95.2 227.5)">4</text>
<text x="88.9" y="228.5">3</text>
<text x="103.5" y="231.7">1</text>
<text x="88.9" y="234.9">2</text>
<text x="95.2" y="242.2" transform="rotate(-90 95.2 242.2)">11</text>
</g>
</svg>
